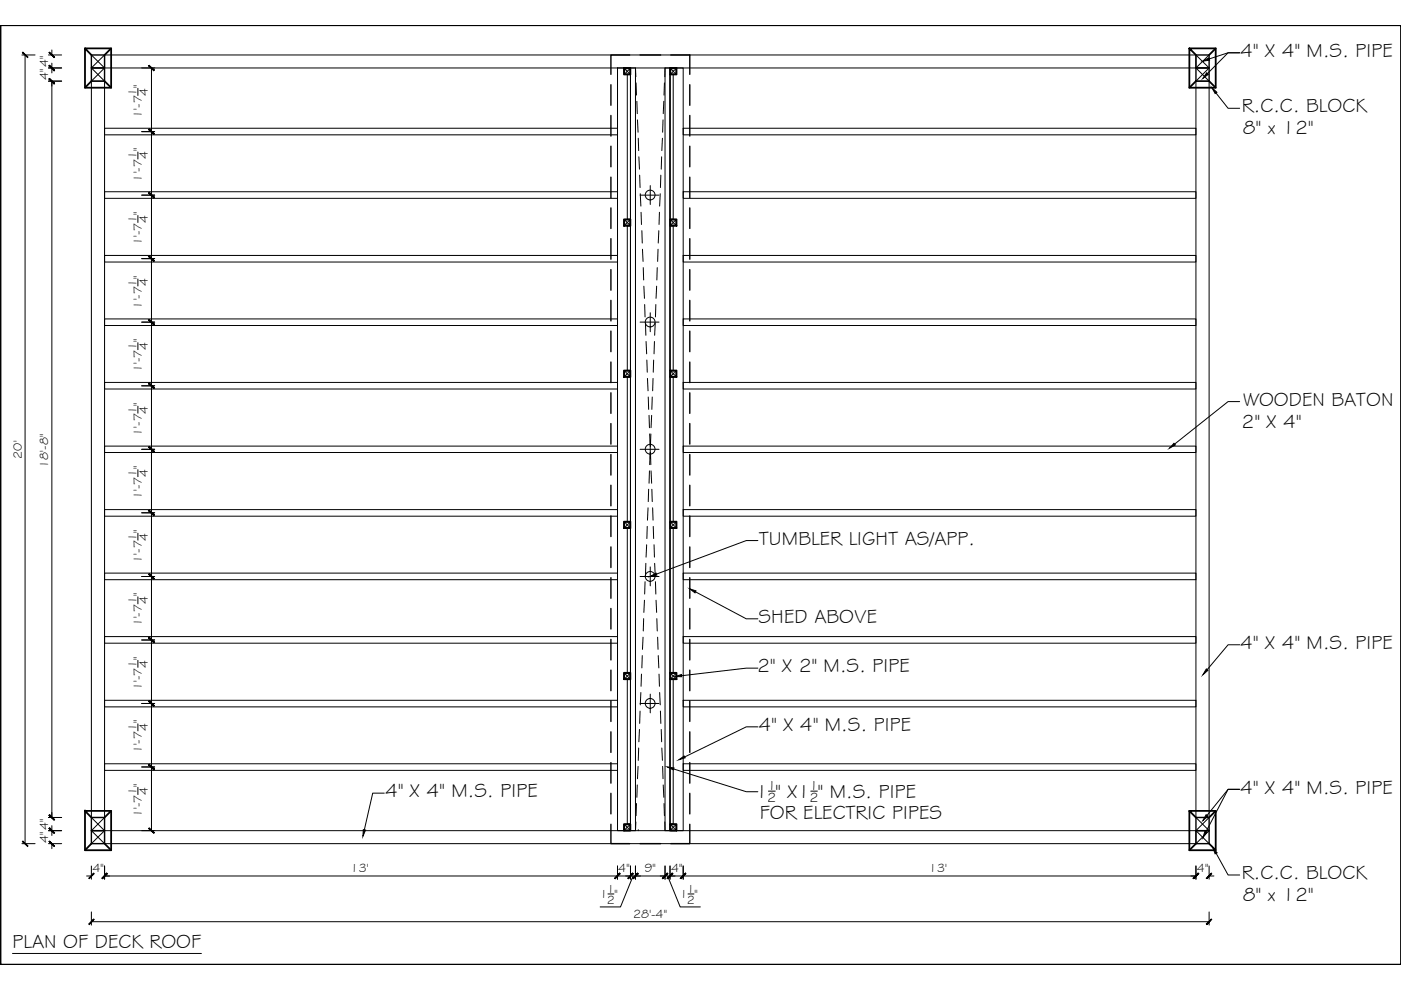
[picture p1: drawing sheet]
<svg xmlns="http://www.w3.org/2000/svg" width="297mm" height="210mm" viewBox="0 0 297 210" stroke-linecap="round" stroke-linejoin="round" font-family="sans-serif">
<!-- layer: RAILING -->
<path d="M19.4 14.4h2.8v2.8h-2.8zM19.4 11.7h2.8v2.7h-2.8zM253.6 14.4h2.8v2.8h-2.8zM253.6 11.7h2.8v2.7h-2.8zM19.4 176.1h2.8v2.8h-2.8zM19.4 173.3h2.8v2.8h-2.8zM253.6 176.1h2.8v2.8h-2.8zM253.6 173.3h2.8v2.8h-2.8z" fill="none" stroke="#000" stroke-width=".3"/>
<!-- layer: DIM -->
<g fill="none" stroke="#000" stroke-width=".21">
<path d="M4.6 11.7h2.8M5.3 11.7v167.2M10.3 11.7h2.8M10.3 17.2h2.8M10.3 14.4h2.8M11 10.6v1.1M11 13.4v2.1M11 17.2v156.1M29.2 18.7v1.5M30 14.4h2.8M32.1 14.4v161.7M29.2 32.2v1.5"/>
<path d="M30 27.9h2.8M29.2 45.7v1.5M29.2 59.2v1.4M30 54.8h2.8M30 41.4h2.8M29.2 72.7v1.4M30 68.3h2.8M29.2 86.1v1.5M29.2 99.6v1.5M30 81.8h2.8M30 95.3h2.8M29.2 113v1.5"/>
<path d="M30 108.7h2.8M29.2 126.5v1.5M30 135.7h2.8M30 122.2h2.8M29.2 140v1.5M29.2 153.5v1.5M30 149.2h2.8M4.6 178.9h2.8M10.3 178.9h2.8M10.3 176.1h2.8M10.3 173.3h2.8M11 175.1v2"/>
<path d="M11 178.9v1M29.2 166.9v1.6M30 176.1h2.8M30 162.6h2.8M135.3 176.1h.1M18.4 185.7h1M19.4 183.6v2.8M19.4 193.4v2.7M19.4 195.4h237M22.2 183.6v2.8M22.2 185.7h231.4M128.9 189.5h1.3"/>
<path d="M130.9 183.6v2.8M133.7 183.6v2.8M134.2 185.7l-2.6 6.6h-4.4M134.7 183.6v2.8M141 183.6v2.8M141.5 185.7l2.7 6.6h4.3M142.1 183.6v2.8M144.9 183.6v2.8M145.9 189.5h1.2M253.6 183.6v2.8M256.4 185.7h1M256.4 183.6v2.8"/>
<path d="M256.4 193.4v2.7"/>
</g>
<!-- layer: 0 -->
<g fill="#000" stroke="#000" stroke-width=".21">
<path d="M4.8 11.1l1 1.1 .1-.1zM4.8 11.1h.1l1 1z"/>
<path d="M10.4 13.9l1.1 1-1-1zM10.4 13.9l1.1 1v.1z"/>
<path d="M10.4 11.1l1.1 1-1-1zM10.4 11.1l1.1 1v.1z"/>
<path d="M10.4 16.7l1.1 1.1v-.1zM10.4 16.7h.1l1 1z"/>
<path d="M10.4 16.7l1.1 1.1v-.1zM10.4 16.7h.1l1 1z"/>
<path d="M10.4 13.9l1.1 1.1v-.1zM10.4 13.9h.1l1 1z"/>
<path d="M31.5 13.9l1.1 1.1 .1-.1zM31.5 13.9h.2l1 1z"/>
<path d="M31.7 27.3l-.2 .1 1.2 1zM31.5 27.4l1.2 1-.1 .1z"/>
<path d="M31.5 27.4l1.1 1.1 .1-.1zM31.7 27.3l1 1.1-1.2-1z"/>
<path d="M31.5 54.4l1.2 .9-1-1zM31.5 54.4l1.2 .9-.1 .1z"/>
<path d="M31.7 40.8l-.2 .1 1.2 .9zM31.5 40.9l1.2 .9-.1 .2z"/>
<path d="M31.5 54.4l1.1 1 .1-.1zM31.5 54.4l.2-.1 1 1z"/>
<path d="M31.5 40.9l1.1 1.1 .1-.2zM31.7 40.8l1 1-1.2-.9z"/>
<path d="M31.5 67.8l1.2 1-1-1.1zM31.5 67.8l1.2 1-.1 .1z"/>
<path d="M31.5 67.8l1.1 1.1 .1-.1zM31.5 67.8l.2-.1 1 1.1z"/>
<path d="M31.7 81.2l-.2 .1 1.2 1zM31.5 81.3l1.2 1-.1 .1z"/>
<path d="M31.7 94.7l-.2 .1 1.2 .9zM31.5 94.8l1.2 .9-.1 .2z"/>
<path d="M31.5 81.3l1.1 1.1 .1-.1zM31.5 81.3l.2-.1 1 1.1z"/>
<path d="M31.5 94.8l1.1 1.1 .1-.2zM31.7 94.7l1 1-1.2-.9z"/>
<path d="M31.5 108.3l1.2 .9-1-1zM31.5 108.3l1.2 .9-.1 .1z"/>
<path d="M31.5 108.3l1.1 1 .1-.1zM31.5 108.3l.2-.1 1 1z"/>
<path d="M31.7 135.1l-.2 .1 1.2 1zM31.5 135.2l1.2 1h-.1z"/>
<path d="M31.7 121.6l-.2 .2 1.2 .9zM31.5 121.8l1.2 .9-.1 .1z"/>
<path d="M31.5 121.8l1.1 1 .1-.1zM31.7 121.6l1 1.1-1.2-.9z"/>
<path d="M31.5 135.2l1.1 1h.1zM31.7 135.1l1 1.1-1.2-1z"/>
<path d="M31.7 148.6l-.2 .1 1.2 .9zM31.5 148.7l1.2 .9-.1 .1z"/>
<path d="M31.5 148.7l1.1 1 .1-.1zM31.5 148.7l.2-.1 1 1z"/>
<path d="M4.9 178.3l-.1 .1 1.1 1zM4.8 178.4l1.1 1-.1 .1z"/>
<path d="M10.4 175.7l1.1 .9-1-1.1zM10.4 175.7l1.1 .9v.1z"/>
<path d="M10.4 172.9l1.1 .9-1-1.1zM10.4 172.9l1.1 .9v.1z"/>
<path d="M10.4 172.9l1.1 .9-1-1.1zM10.4 172.9l1.1 .9v.1z"/>
<path d="M10.4 178.4l1.1 1.1v-.1zM10.4 178.4l.1-.1 1 1.1z"/>
<path d="M10.4 175.7l1.1 1v-.1zM10.4 175.7l.1-.2 1 1.1z"/>
<path d="M31.7 175.5l-.2 .2 1.2 .9zM31.5 175.7l1.2 .9-.1 .1z"/>
<path d="M31.5 162.2l1.2 .9-1-1zM31.5 162.2l1.2 .9-.1 .1z"/>
<path d="M31.5 162.2l1.1 1 .1-.1zM31.5 162.2l.2-.1 1 1z"/>
<path d="M19.9 185.1l-1.1 1.1 .1 .1zM19.9 185.1l.1 .2-1.1 1z"/>
<path d="M19.9 194.9l-1 1.1 1.1-1zM18.8 195.9l1.1-1-1 1.1z"/>
<path d="M22.6 185.1l-.9 1.2 1.1-1zM22.6 185.1l-.9 1.2-.1-.1z"/>
<path d="M22.6 185.1l-.9 1.2 1.1-1zM22.6 185.1l-.9 1.2-.1-.1z"/>
<path d="M130.3 186.2l.1 .1 1-1.2zM131.4 185.1l.1 .2-1.1 1z"/>
<path d="M131.4 185.1l-1 1.2 1.1-1zM131.4 185.1l-1 1.2-.1-.1z"/>
<path d="M134.1 185.1l-1 1.1 .1 .1zM134.1 185.1l.2 .2-1.1 1z"/>
<path d="M134.1 185.1l-1 1.1 .1 .1zM134.1 185.1l.2 .2-1.1 1z"/>
<path d="M135.2 185.1l-.9 1.2 1-1zM135.2 185.1l-.9 1.2-.2-.1z"/>
<path d="M135.2 185.1l-.9 1.2 1-1zM135.2 185.1l-.9 1.2-.2-.1z"/>
<path d="M141.5 185.1l-1.1 1.1 .1 .1zM141.5 185.1l.1 .2-1.1 1z"/>
<path d="M141.5 185.1l-1.1 1.1 .1 .1zM141.5 185.1l.1 .2-1.1 1z"/>
<path d="M142.5 185.1l-.9 1.2 1-1zM142.5 185.1l-.9 1.2-.1-.1z"/>
<path d="M142.5 185.1l-.9 1.2 1-1zM142.5 185.1l-.9 1.2-.1-.1z"/>
<path d="M144.3 186.2l.1 .1 .9-1.2zM145.3 185.1l.1 .2-1 1z"/>
<path d="M145.3 185.1l-.9 1.2 1-1zM145.3 185.1l-.9 1.2-.1-.1z"/>
<path d="M253 186.2l.1 .1 .9-1.2zM254 185.1l.2 .2-1.1 1z"/>
<path d="M253 186.2l.1 .1 .9-1.2zM254 185.1l.2 .2-1.1 1z"/>
<path d="M255.8 195.9l.1 .1 .9-1.1zM256.8 194.9l.1 .1-1 1z"/>
<path d="M256.8 185.1l-.9 1.2 1-1zM256.8 185.1l-.9 1.2-.1-.1z"/>
</g>
<!-- layer: RAILING -->
<g fill="none" stroke="#000" stroke-width=".21">
<path d="M19.4 17.2h2.8v156.1h-2.8zM22.2 11.7h231.4v2.7h-231.4zM130.9 14.4h2.8v161.7h-2.8zM133 15.8h.7v30.7h-.7zM133.7 14.4h1v161.7h-1zM141 14.4h1.1v161.7h-1.1zM142.1 14.4h2.8v161.7h-2.8zM142.1 15.8h.6v30.7h-.6zM253.6 17.2h2.8v156.1h-2.8zM133 47.9h.7v30.6h-.7zM142.1 47.9h.6v30.6h-.6zM133 79.9h.7v30.7h-.7z"/>
<path d="M142.1 79.9h.6v30.7h-.6zM133 112h.7v30.6h-.7zM142.1 112h.6v30.6h-.6zM133 144h.7v30.7h-.7zM142.1 144h.6v30.7h-.6zM22.2 176.1h231.4v2.8h-231.4z"/>
</g>
<!-- layer: h2 -->
<path d="M19.4 11.7l2.8 2.7-2.8 2.8M22.2 11.7l-2.8 2.7 2.8 2.8M253.6 11.7l2.8 2.7-2.8 2.8M256.4 11.7l-2.8 2.7 2.8 2.8M18 171.9h.1M19.4 173.3l2.8 2.8-2.8 2.8M22.2 173.3l-2.8 2.8 2.8 2.8M253.6 173.3l2.8 2.8-2.8 2.8M256.4 173.3l-2.8 2.8 2.8 2.8" fill="none" stroke="#000" stroke-width=".21"/>
<!-- layer: COL -->
<g fill="none" stroke="#000" stroke-width=".38">
<path d="M.1 5.3h296.9v199.2h-296.9zM18 10.3h5.6v8.3h-5.6v-8.3l1.4 1.4M19.4 17.2l-1.4 1.4M22.2 17.2l1.4 1.4M23.6 10.3l-1.4 1.4M252.2 10.3h5.6v8.3h-5.6v-8.3l1.4 1.4M253.6 17.2l-1.4 1.4M256.4 17.2l1.4 1.4M257.8 10.3l-1.4 1.4M18 171.9h5.6v8.4h-5.6v-8.4l1.4 1.4M19.4 178.9l-1.4 1.4M22.2 178.9l1.4 1.4"/>
<path d="M23.6 171.9l-1.4 1.4M252.2 171.9h5.6v8.4h-5.6v-8.4l1.4 1.4M253.6 178.9l-1.4 1.4M256.4 178.9l1.4 1.4M257.8 171.9l-1.4 1.4"/>
</g>
<!-- layer: WOOD -->
<g fill="none" stroke="#000" stroke-width=".21">
<path d="M22.2 27.2h108.7v1.4h-108.7zM144.9 27.2h108.7v1.4h-108.7zM22.2 40.7h108.7v1.4h-108.7zM22.2 54.2h108.7v1.4h-108.7zM144.9 40.7h108.7v1.4h-108.7zM144.9 54.2h108.7v1.4h-108.7zM22.2 67.6h108.7v1.4h-108.7zM144.9 67.6h108.7v1.4h-108.7zM22.2 81.1h108.7v1.4h-108.7zM22.2 94.6h108.7v1.3h-108.7zM144.9 81.1h108.7v1.4h-108.7zM144.9 94.6h108.7v1.3h-108.7z"/>
<path d="M22.2 108h108.7v1.4h-108.7zM144.9 108h108.7v1.4h-108.7zM22.2 121.5h108.7v1.4h-108.7zM22.2 135h108.7v1.4h-108.7zM144.9 121.5h108.7v1.4h-108.7zM144.9 135h108.7v1.4h-108.7zM22.2 148.5h108.7v1.4h-108.7zM144.9 148.5h108.7v1.4h-108.7zM22.2 161.9h108.7v1.4h-108.7zM144.9 161.9h108.7v1.4h-108.7z"/>
</g>
<!-- layer: FIX -->
<g fill="none" stroke="#000" stroke-width=".3">
<path d="M129.5 18v4.3M133.5 11.7h-4v4.1M135.7 11.7h4.4M142.2 11.7h4v4.1M146.2 18v4.3M129.5 24.5v4.3M129.5 31v4.4M129.5 37.6v4.3M146.2 24.5v4.3M146.2 31v4.4M146.2 37.6v4.3M129.5 44.1v4.3"/>
<path d="M129.5 50.6v4.4M129.5 57.2v4.3M146.2 44.1v4.3M146.2 50.6v4.4M146.2 57.2v4.3M129.5 63.7v4.3M129.5 70.2v4.4M129.5 76.8v4.3M146.2 63.7v4.3M146.2 70.2v4.4M146.2 76.8v4.3M129.5 83.3v4.3"/>
<path d="M129.5 89.8v4.4M129.5 96.4v4.3M146.2 83.3v4.3M146.2 89.8v4.4M146.2 96.4v4.3M129.5 102.9v4.3M129.5 109.4v4.4M129.5 116v4.3M146.2 102.9v4.3M146.2 109.4v4.4M146.2 116v4.3M129.5 122.5v4.3"/>
<path d="M129.5 129v4.4M129.5 135.6v4.3M146.2 122.5v4.3M146.2 129v4.4M146.2 135.6v4.3M129.5 142.1v4.3M129.5 148.6v4.4M129.5 155.2v4.3M146.2 142.1v4.3M146.2 148.6v4.4M146.2 155.2v4.3M129.5 174.8v4.1h4"/>
<path d="M129.5 161.7v4.3M129.5 168.2v4.4M135.7 178.9h4.4M146.2 174.8v4.1h-4M146.2 161.7v4.3M146.2 168.2v4.4"/>
</g>
<!-- layer: RAILING -->
<g fill="none" stroke="#000" stroke-width=".34">
<path d="M132.3 14.4h1.4v1.4h-1.4zM132.4 14.5h1.2v1.2h-1.2zM142.1 14.4h1.4v1.4h-1.4zM142.1 14.5h1.3v1.2h-1.3zM132.3 46.5h1.4v1.4h-1.4zM132.4 46.6h1.2v1.2h-1.2zM142.1 46.5h1.4v1.4h-1.4zM142.1 46.6h1.3v1.2h-1.3zM132.3 78.5h1.4v1.4h-1.4zM132.4 78.6h1.2v1.3h-1.2zM142.1 78.5h1.4v1.4h-1.4zM142.1 78.6h1.3v1.3h-1.3z"/>
<path d="M132.3 110.6h1.4v1.4h-1.4zM132.4 110.7h1.2v1.2h-1.2zM142.1 110.6h1.4v1.4h-1.4zM142.1 110.7h1.3v1.2h-1.3zM132.3 142.6h1.4v1.4h-1.4zM132.4 142.7h1.2v1.2h-1.2zM142.1 142.6h1.4v1.4h-1.4zM142.1 142.7h1.3v1.2h-1.3zM132.3 174.7h1.4v1.4h-1.4zM132.4 174.8h1.2v1.2h-1.2zM142.1 174.7h1.4v1.4h-1.4zM142.1 174.8h1.3v1.2h-1.3z"/>
</g>
<!-- layer: HAT -->
<g fill="none" stroke="#000" stroke-width=".21">
<path d="M132.4 14.5l.1 .1M132.5 15.6l-.1 .1M132.6 14.7l.1 .1M132.7 15.4l-.1 .2M132.7 14.9l.2 .1M132.9 15.3l-.2 .1M132.9 15l.1 .2M133 15l-.1 .2M133.1 15.3l.2 .1M133.3 14.9l-.2 .1M133.3 15.4l.1 .2M133.4 14.7l-.1 .1"/>
<path d="M133.5 15.6l.1 .1M133.6 14.5l-.1 .1M134.7 14.4l.1 1.9M134.9 17.6v2.6M140.9 17.6l-.1 2.6M141 14.4v1.9M142.1 14.5l.2 .1M142.3 15.6l-.2 .1M142.3 14.7l.1 .1M142.4 15.4l-.1 .2M142.5 14.9l.1 .1M142.6 15.3l-.1 .1"/>
<path d="M142.7 15l.1 .2M142.8 15l-.1 .2M142.9 15.3l.1 .1M143 14.9l-.1 .1M143.1 15.4l.1 .2M143.2 14.7l-.1 .1M143.2 15.6l.2 .1M143.4 14.5l-.2 .1M135 21.5l.1 2.6M135.2 25.4l.1 2.6M135.3 29.3l.1 2.6M135.5 33.2l.1 2.7"/>
<path d="M135.6 37.1l.1 2.7M140.1 37.1l-.1 2.7M140.3 33.2l-.1 2.7M140.4 29.3l-.1 2.6M140.6 25.4l-.1 2.6M140.7 21.5l-.1 2.6M132.4 46.6l.1 .1M132.5 47.7l-.1 .1M132.6 46.8l.1 .1M132.7 47.5l-.1 .1M132.7 46.9l.2 .1M132.9 47.3l-.2 .1"/>
<path d="M132.9 47.1l.1 .2M133 47.1l-.1 .2M133.1 47.3l.2 .1M133.3 46.9l-.2 .1M133.3 47.5l.1 .1M133.4 46.8l-.1 .1M133.5 47.7l.1 .1M133.6 46.6l-.1 .1M135.7 41.1l.2 2.6M135.9 45l.1 2.6M136.1 48.9l.1 2.6M136.2 52.8l.1 2.6"/>
<path d="M136.4 56.7l.1 2.7M139.3 56.7v2.7M139.5 52.8l-.1 2.6M139.7 48.9l-.1 2.6M139.8 45l-.1 2.6M140 41.1l-.1 2.6M142.1 46.6l.2 .1M142.3 47.7l-.2 .1M142.3 46.8l.1 .1M142.4 47.5l-.1 .1M142.5 46.9l.1 .1M142.6 47.3l-.1 .1"/>
<path d="M142.7 47.1l.1 .2M142.8 47.1l-.1 .2M142.9 47.3l.1 .1M143 46.9l-.1 .1M143.1 47.5l.1 .1M143.2 46.8l-.1 .1M143.2 47.7l.2 .1M143.4 46.6l-.2 .1M132.4 78.6l.1 .2M132.5 79.7l-.1 .2M132.6 78.8l.1 .1M132.7 79.6l-.1 .1"/>
<path d="M132.7 79l.2 .1M132.9 79.3l-.2 .2M132.9 79.2l.1 .1M133 79.2l-.1 .1M133.1 79.3l.2 .2M133.3 79l-.2 .1M133.3 79.6l.1 .1M133.4 78.8l-.1 .1M133.5 79.7l.1 .2M133.6 78.6l-.1 .2M136.5 60.7l.1 2.6M136.7 64.6l.1 2.6"/>
<path d="M136.8 68.5l.1 2.6M137 72.4l.1 2.6M137.1 76.3l.1 2.6M138.6 76.3l-.1 2.6M138.8 72.4l-.1 2.6M138.9 68.5l-.1 2.6M139.1 64.6l-.1 2.6M139.2 60.7l-.1 2.6M142.1 78.6l.2 .2M142.3 79.7l-.2 .2M142.3 78.8l.1 .1M142.4 79.6l-.1 .1"/>
<path d="M142.5 79l.1 .1M142.6 79.3l-.1 .2M142.7 79.2l.1 .1M142.8 79.2l-.1 .1M142.9 79.3l.1 .2M143 79l-.1 .1M143.1 79.6l.1 .1M143.2 78.8l-.1 .1M143.2 79.7l.2 .2M143.4 78.6l-.2 .2M137.3 80.2l.1 2.7M137.4 84.2l.1 2.6"/>
<path d="M137.6 88.1l.1 2.6M137.7 99.8l-.1 2.7M137.7 92l.2 2.6M137.9 95.9l-.2 2.6M137.9 95.9l.1 2.6M138 92l-.1 2.6M138 99.8l.2 2.7M138.2 88.1l-.2 2.6M138.3 84.2l-.1 2.6M138.5 80.2l-.1 2.7M132.4 110.7l.1 .1M132.5 111.8l-.1 .1"/>
<path d="M132.6 110.8l.1 .2M132.7 111.6l-.1 .1M132.7 111.1l.2 .1M132.9 111.4l-.2 .1M132.9 111.2l.1 .2M133 111.2l-.1 .2M133.1 111.4l.2 .1M133.3 111.1l-.2 .1M133.3 111.6l.1 .1M133.4 110.8l-.1 .2M133.5 111.8l.1 .1M133.6 110.7l-.1 .1"/>
<path d="M136.9 119.4l-.1 2.6M137.1 115.5l-.1 2.6M137.2 111.6l-.1 2.6M137.4 107.7l-.1 2.6M137.5 103.7l-.1 2.7M138.2 103.7l.1 2.7M138.4 107.7l.1 2.6M138.5 111.6l.1 2.6M138.7 115.5l.1 2.6M138.8 119.4l.1 2.6M142.1 110.7l.2 .1M142.3 111.8l-.2 .1"/>
<path d="M142.3 110.8l.1 .2M142.4 111.6l-.1 .1M142.5 111.1l.1 .1M142.6 111.4l-.1 .1M142.7 111.2l.1 .2M142.8 111.2l-.1 .2M142.9 111.4l.1 .1M143 111.1l-.1 .1M143.1 111.6l.1 .1M143.2 110.8l-.1 .2M143.2 111.8l.2 .1M143.4 110.7l-.2 .1"/>
<path d="M136.2 139l-.1 2.6M136.3 135.1l-.1 2.6M136.5 131.2l-.1 2.6M136.6 127.3l-.1 2.6M136.8 123.3l-.1 2.7M139 123.3l.1 2.7M139.1 127.3l.1 2.6M139.3 131.2v2.6M139.4 135.1l.1 2.6M139.6 139l.1 2.6M132.4 142.7l.1 .1M132.5 143.9h-.1"/>
<path d="M132.6 142.9l.1 .2M132.7 143.7l-.1 .1M132.7 143.1l.2 .1M132.9 143.5l-.2 .1M132.9 143.3l.1 .1M133 143.3l-.1 .1M133.1 143.5l.2 .1M133.3 143.1l-.2 .1M133.3 143.7l.1 .1M133.4 142.9l-.1 .2M133.5 143.9h.1M133.6 142.7l-.1 .1"/>
<path d="M135.4 158.6l-.1 2.6M135.6 154.7l-.1 2.6M135.7 150.8l-.1 2.6M135.9 146.8l-.2 2.7M136 142.9l-.1 2.6M139.7 142.9l.1 2.6M139.9 146.8l.1 2.7M140 150.8l.1 2.6M140.2 154.7l.1 2.6M140.3 158.6l.1 2.6M142.1 142.7l.2 .1M142.3 143.9h-.2"/>
<path d="M142.3 142.9l.1 .2M142.4 143.7l-.1 .1M142.5 143.1l.1 .1M142.6 143.5l-.1 .1M142.7 143.3l.1 .1M142.8 143.3l-.1 .1M142.9 143.5l.1 .1M143 143.1l-.1 .1M143.1 143.7l.1 .1M143.2 142.9l-.1 .2M143.2 143.9h.2M143.4 142.7l-.2 .1"/>
<path d="M132.4 174.8l.1 .1M132.5 175.9l-.1 .1M132.6 175l.3 .3M132.7 175.7l-.1 .1M132.9 175.5l-.2 .2M132.9 175.4l.1 .1M133 175.4l-.1 .1M133.1 175.5l.2 .2M133.3 175.1l-.2 .2M133.3 175.7l.1 .1M133.4 175l-.1 .1M133.5 175.9l.1 .1"/>
<path d="M133.6 174.8l-.1 .1M134.8 174.3l-.1 1.8M134.9 170.4v2.5M135.1 166.4l-.1 2.7M135.3 162.5l-.1 2.6M140.5 162.5l.1 2.6M140.6 166.4l.1 2.7M140.8 170.4l.1 2.5M141 174.3v1.8M142.1 174.8l.2 .1M142.3 175.9l-.2 .1M142.3 175l.1 .1"/>
<path d="M142.4 175.7l-.1 .1M142.5 175.1l.1 .2M142.6 175.5l-.1 .2M142.7 175.4l.1 .1M142.8 175.4l-.1 .1M142.9 175.5l.1 .2M143 175.1l-.1 .2M143.1 175.7l.1 .1M143.2 175l-.1 .1M143.2 175.9l.2 .1M143.4 174.8l-.2 .1"/>
</g>
<!-- layer: TEXT -->
<g fill="#000" stroke="#000" stroke-width=".21">
<path d="M255.8 15.4l.4 .4-1.2 .8zM255 13l1.3-.7 .1 .5zM256.9 18.6l1.1 1-.4 .2zM248.9 94l.3 .3-1.2 .7zM137.9 122.2l1.2-.7 .2 .4zM146.2 124.9l1.4 .4-.3 .4zM143.1 143.4l1.4-.4v.5zM255.8 141.8l.3 .3-1.1 1zM77 175.9l.5 .1-.6 1.3zM141.5 162.6l1.4 .2-.1 .5zM143.9 161.1l1.2-.8 .2 .4zM255.5 176.2l.4 .3-.9 1.1z"/>
<path d="M255.7 172.7l.4 .3-1.1 1zM257.2 179.7l.8 1.1-.4 .2z"/>
</g>
<g fill="none" stroke="#000" stroke-width=".21">
<path d="M256.4 12.5l4-1.3h2.4h-2.4l-4.4 4.4M257.8 19.7l2.6 3.3h2.4M262.8 85.1h-2.4l-11.4 9.1M160.7 114.6h-2.5l-19 7.1M147.5 125.5l10.7 5.7h2.5M262.8 136.7h-2.4l-4.5 5.3M160.7 154.1h-2.5l-13.1 6.4M160.7 141.7h-2.5l-13.7 1.6M81.5 168.2h-2.5l-1.8 7.8M142.8 163l15.4 4.9h2.5M162.9 167.7h1.5M171.9 167.7h1.4"/>
<path d="M255.9 172.9l4.5-5.5h2.4h-2.4l-4.7 9M257.8 180.9l2.6 4.6h2.4M2.7 202.2h40"/>
</g>
<!-- layer: ELECTRICAL -->
<g fill="none" stroke="#000" stroke-width=".21">
<path d="M137.9 39.3v4.1M135.7 41.4h4M135.7 68.3h4M137.9 66.3v4M135.7 95.3h4M137.9 93.3v4M135.7 122.2h4M137.9 120.2v4M135.7 149.2h4M137.9 147.2v3.9"/>
<circle cx="137.8" cy="41.4" r="1.04"/>
<circle cx="137.8" cy="68.3" r="1.04"/>
<circle cx="137.8" cy="95.2" r="1.04"/>
<circle cx="137.8" cy="122.2" r="1.04"/>
<circle cx="137.8" cy="149.1" r="1.04"/>
</g>
<g font-size="4.2">
<text x="263" y="12.1">4&quot; X 4&quot; M.S. PIPE</text>
<text x="263.3" y="23.8">R.C.C. BLOCK</text>
<text x="263.5" y="28.5">8&quot; x 12&quot;</text>
<text x="263.6" y="86">WOODEN BATON</text>
<text x="263.3" y="90.6">2&quot; X 4&quot;</text>
<text x="160.9" y="115.5">TUMBLER LIGHT AS/APP.</text>
<text x="160.8" y="132.1">SHED ABOVE</text>
<text x="263" y="137.6">4&quot; X 4&quot; M.S. PIPE</text>
<text x="160.6" y="142.6">2&quot; X 2&quot; M.S. PIPE</text>
<text x="160.8" y="155">4&quot; X 4&quot; M.S. PIPE</text>
<text x="81.6" y="169.1">4&quot; X 4&quot; M.S. PIPE</text>
<text x="160.2" y="169.1">1 &quot; X1 &quot; M.S. PIPE</text>
<text x="161.1" y="173.8">FOR ELECTRIC PIPES</text>
<text x="263" y="168.2">4&quot; X 4&quot; M.S. PIPE</text>
<text x="263.3" y="186.4">R.C.C. BLOCK</text>
<text x="263.5" y="191">8&quot; x 12&quot;</text>
<text x="2.7" y="201">PLAN OF DECK ROOF</text>
</g>
<g font-size="2.9">
<text x="162.7" y="167.4">1</text>
<text x="171.6" y="167.4">1</text>
<text x="162.7" y="170.1">2</text>
<text x="171.6" y="170.1">2</text>
</g>
<g font-size="2.6">
<text x="10.2" y="17" transform="rotate(-90 10.2 17)">4&quot;4&quot;</text>
<text x="28.9" y="20.3" transform="rotate(-90 28.9 20.3)">1</text>
<text x="31.4" y="20.3" transform="rotate(-90 31.4 20.3)">4</text>
<text x="30.1" y="25" transform="rotate(-90 30.1 25)">1'-7 &quot;</text>
<text x="28.9" y="33.8" transform="rotate(-90 28.9 33.8)">1</text>
<text x="31.4" y="33.8" transform="rotate(-90 31.4 33.8)">4</text>
<text x="30.1" y="38.5" transform="rotate(-90 30.1 38.5)">1'-7 &quot;</text>
<text x="28.9" y="47.3" transform="rotate(-90 28.9 47.3)">1</text>
<text x="31.4" y="47.3" transform="rotate(-90 31.4 47.3)">4</text>
<text x="30.1" y="52" transform="rotate(-90 30.1 52)">1'-7 &quot;</text>
<text x="28.9" y="60.8" transform="rotate(-90 28.9 60.8)">1</text>
<text x="30.1" y="65.4" transform="rotate(-90 30.1 65.4)">1'-7 &quot;</text>
<text x="31.4" y="60.7" transform="rotate(-90 31.4 60.7)">4</text>
<text x="28.9" y="74.2" transform="rotate(-90 28.9 74.2)">1</text>
<text x="31.4" y="74.2" transform="rotate(-90 31.4 74.2)">4</text>
<text x="30.1" y="78.9" transform="rotate(-90 30.1 78.9)">1'-7 &quot;</text>
<text x="28.9" y="87.7" transform="rotate(-90 28.9 87.7)">1</text>
<text x="31.4" y="87.7" transform="rotate(-90 31.4 87.7)">4</text>
<text x="30.1" y="92.4" transform="rotate(-90 30.1 92.4)">1'-7 &quot;</text>
<text x="4.6" y="97.3" transform="rotate(-90 4.6 97.3)">20'</text>
<text x="10.2" y="99.2" transform="rotate(-90 10.2 99.2)">18'-8&quot;</text>
<text x="28.9" y="101.2" transform="rotate(-90 28.9 101.2)">1</text>
<text x="31.4" y="101.1" transform="rotate(-90 31.4 101.1)">4</text>
<text x="30.1" y="105.8" transform="rotate(-90 30.1 105.8)">1'-7 &quot;</text>
<text x="28.9" y="114.7" transform="rotate(-90 28.9 114.7)">1</text>
<text x="30.1" y="119.3" transform="rotate(-90 30.1 119.3)">1'-7 &quot;</text>
<text x="31.4" y="114.6" transform="rotate(-90 31.4 114.6)">4</text>
<text x="28.9" y="128.1" transform="rotate(-90 28.9 128.1)">1</text>
<text x="31.4" y="128.1" transform="rotate(-90 31.4 128.1)">4</text>
<text x="30.1" y="132.8" transform="rotate(-90 30.1 132.8)">1'-7 &quot;</text>
<text x="28.9" y="141.6" transform="rotate(-90 28.9 141.6)">1</text>
<text x="31.4" y="141.6" transform="rotate(-90 31.4 141.6)">4</text>
<text x="30.1" y="146.3" transform="rotate(-90 30.1 146.3)">1'-7 &quot;</text>
<text x="28.9" y="155.1" transform="rotate(-90 28.9 155.1)">1</text>
<text x="31.4" y="155" transform="rotate(-90 31.4 155)">4</text>
<text x="30.1" y="159.7" transform="rotate(-90 30.1 159.7)">1'-7 &quot;</text>
<text x="28.9" y="168.5" transform="rotate(-90 28.9 168.5)">1</text>
<text x="30.1" y="173.2" transform="rotate(-90 30.1 173.2)">1'-7 &quot;</text>
<text x="31.4" y="168.5" transform="rotate(-90 31.4 168.5)">4</text>
<text x="10.2" y="178.7" transform="rotate(-90 10.2 178.7)">4&quot;4&quot;</text>
<text x="19.6" y="184.9">4&quot;</text>
<text x="74.3" y="185">13'</text>
<text x="131.1" y="184.9">4&quot;</text>
<text x="136.6" y="185">9&quot;</text>
<text x="142.3" y="184.9">4&quot;</text>
<text x="197" y="185">13'</text>
<text x="253.8" y="184.9">4&quot;</text>
<text x="127.2" y="190.4">1 &quot;</text>
<text x="128.7" y="189.2">1</text>
<text x="128.7" y="191.6">2</text>
<text x="144.1" y="190.4">1 &quot;</text>
<text x="145.6" y="191.6">2</text>
<text x="145.7" y="189.2">1</text>
<text x="134.2" y="194.7">28'-4&quot;</text>
</g>
</svg>
